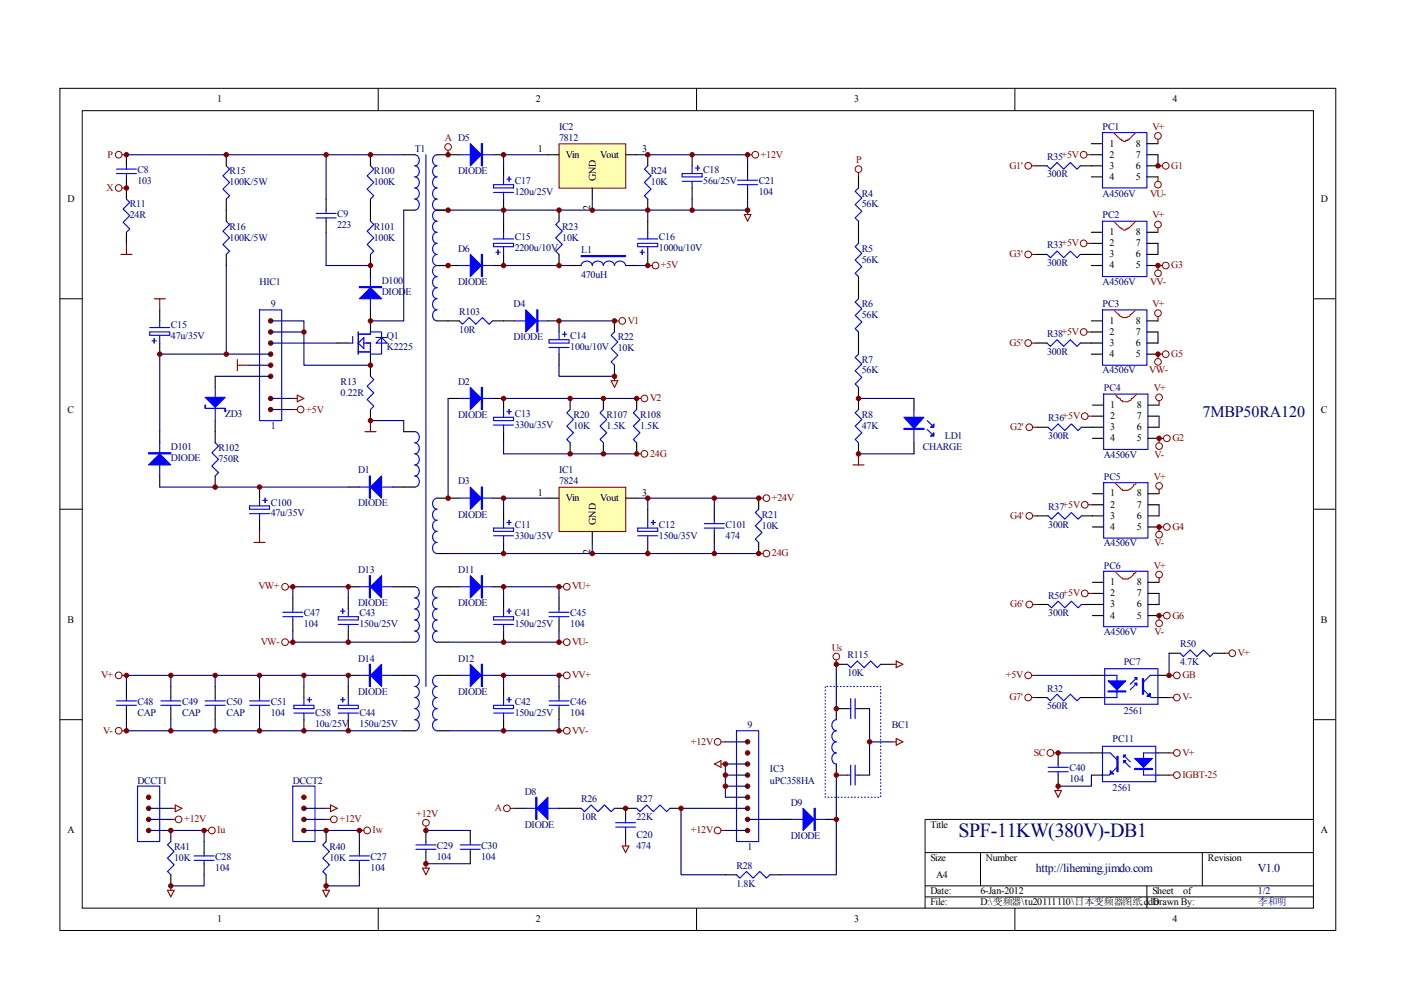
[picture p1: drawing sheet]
<svg xmlns="http://www.w3.org/2000/svg" width="297mm" height="210mm" viewBox="0 0 297 210" stroke-linecap="round" stroke-linejoin="round" font-family="sans-serif">
<g fill="none" stroke="#000" stroke-width=".21">
<path d="M12.7 18.7h270.5v178.6h-270.5zM80.2 18.7v4.7M147.7 18.7v4.7M215.2 18.7v4.7M17.4 23.5h261.1v169h-261.1zM12.7 63.3h4.7M278.4 63.3h4.7M12.7 108h4.7M278.4 108h4.7M12.7 152.6h4.7M278.4 152.6h4.7M278.4 173.7h-82.3v18.8"/>
<path d="M80.2 192.5v4.7M147.7 192.5v4.7M196.1 180.8h82.3M196.1 187.8h82.3M196.1 190.2h82.3M207.9 180.8v7M215.2 192.5v4.7M243.2 187.8v4.7M254.9 180.8v7"/>
</g>
<g fill="none" stroke="#000" stroke-width=".23">
<path d="M26.8 32.8v2.4M26.8 37.5v4.7M48 32.8v2.4M78.5 32.8v2.4M85.6 32.8h2.4M92.7 32.8h4.7M104.4 32.8h2.4M106.8 35.2v2.3M146.7 32.8v2.4M146.7 39.9v2.3M182 37.5v2.4M219.6 35.2h2.4"/>
<path d="M229 35.2h4.8M231.4 32.8h2.4M231.4 30.5h2.4M231.4 37.5h2.4M243.2 32.8h2.3M243.2 30.5h2.3M243.2 35.2h2.3M243.2 37.5h2.3M26.8 49.3v2.3M48 42.2v4.7M48 53.9v2.4M69.1 42.2v2.4"/>
<path d="M69.1 46.9v2.4M78.5 42.2v4.7M78.5 53.9v4.7M85.6 44.6h2.4M92.7 44.6h2.3M92.7 56.3h4.7M106.8 53.9v2.4h-2.4M106.8 42.2v2.4M106.8 46.9v2.4M137.3 46.9v2.4M137.3 53.9v2.4M182 46.9v4.7"/>
<path d="M182 58.6v4.7M219.6 53.9h2.4M229 53.9h4.8M231.4 49.3h2.4M231.4 51.6h2.4M231.4 56.3h2.4M243.2 49.3h2.3M243.2 51.6h2.3M243.2 53.9h2.3M243.2 56.3h2.3M33.9 65.7v2.3M33.9 72.7v2.4"/>
<path d="M45.6 79.8v2.3M71.5 72.7h2.3M78.5 65.7v4.7M78.5 75.1v4.7M92.7 68h2.3M106.8 68h2.3M116.2 68h2.3M182 70.4v4.7M219.6 72.7h2.4M229 72.7h4.8M231.4 68h2.4M231.4 70.4h2.4"/>
<path d="M231.4 75.1h2.4M243.2 72.7h2.3M243.2 68h2.3M243.2 70.4h2.3M243.2 75.1h2.3M33.9 91.5v2.4M45.6 89.2v4.7M78.5 86.8v2.4M85.6 91.5h2.4M182 82.1v4.7M182 93.9v2.3M193.8 84.5v2.3"/>
<path d="M193.8 93.9v2.3M219.9 90.6h2.3M229.3 90.6h4.7M231.6 85.9h2.4M231.6 88.2h2.4M231.6 92.9h2.4M243.4 85.9h2.3M243.4 88.2h2.3M243.4 90.6h2.3M243.4 92.9h2.3M33.9 100.9v2.4M45.6 100.9v2.4"/>
<path d="M55 103.3v2.3M55 110.3v2.4M73.8 103.3h2.4M83.2 103.3h4.8M92.7 117.4h2.3M92.7 105.6h2.3M219.9 109.4h2.3M229.3 109.4h4.7M231.6 104.7h2.4M231.6 107h2.4M231.6 111.7h2.4M243.4 104.7h2.3"/>
<path d="M243.4 107h2.3M243.4 109.4h2.3M243.4 111.7h2.3M219.9 128.2h2.3M229.3 128.2h4.7M231.6 123.5h2.4M231.6 125.8h2.4M231.6 130.5h2.4M243.4 123.5h2.3M243.4 125.8h2.3M243.4 128.2h2.3M243.4 130.5h2.3"/>
<path d="M177.3 140.9h2.4M186.7 140.9h2.4M36.2 176.1v2.3M69.1 176.1v2.3M109.1 171.4h2.4M118.5 171.4h4.7M130.3 171.4h4.7M132.6 171.4v2.3M132.6 176.1v2.3M142 171.4h2.4M165.6 173.7h2.3M175 173.7h2.3"/>
<path d="M36.2 185.5v2.3M69.1 185.5v2.3M153.8 185.5h2.4M163.2 185.5h2.4"/>
</g>
<g fill="none" stroke="#00f" stroke-width=".23">
<path d="M24.7 35.9h4.2M24.7 36.8h4.2M26.8 35.2v.7M26.8 36.8v.7M48 35.2l.7 .7-1.4 1.4 1.4 1.4-1.4 1.4 1.4 1.4-.7 .7M78.5 35.2l.8 .7-1.5 1.4 1.5 1.4-1.5 1.4 1.5 1.4-.8 .7M88 32.8a1.2 1.2 0 0 1 .9 1.2 1.2 1.2 0 0 1-.9 1.2 1.2 1.2 0 0 1 .9 1.1 1.2 1.2 0 0 1-.9 1.2 1.2 1.2 0 0 1 .9 1.2 1.2 1.2 0 0 1-.9 1.2 1.2 1.2 0 0 1 .9 1.1 1.2 1.2 0 0 1-.9 1.2 1.2 1.2 0 0 1 .9 1.2 1.2 1.2 0 0 1-.9 1.2M90.3 32.8v112.7M92.7 32.8a1.2 1.2 0 0 0-1 1.2 1.2 1.2 0 0 0 1 1.2 1.2 1.2 0 0 0-1 1.1 1.2 1.2 0 0 0 1 1.2 1.2 1.2 0 0 0-1 1.2 1.2 1.2 0 0 0 1 1.2 1.2 1.2 0 0 0-1 1.1 1.2 1.2 0 0 0 1 1.2 1.2 1.2 0 0 0-1 1.2 1.2 1.2 0 0 0 1 1.2 1.2 1.2 0 0 0-1 1.1 1.2 1.2 0 0 0 1 1.2 1.21 1.21 0 0 0-1 1.2 1.21 1.21 0 0 0 1 1.2 1.2 1.2 0 0 0-1 1.1 1.2 1.2 0 0 0 1 1.2 1.2 1.2 0 0 0-1 1.2 1.2 1.2 0 0 0 1 1.1 1.2 1.2 0 0 0-1 1.2 1.2 1.2 0 0 0 1 1.2 1.2 1.2 0 0 0-1 1.2 1.2 1.2 0 0 0 1 1.1 1.2 1.2 0 0 0-1 1.2 1.2 1.2 0 0 0 1 1.2 1.2 1.2 0 0 0-1 1.2 1.2 1.2 0 0 0 1 1.1 1.2 1.2 0 0 0-1 1.2 1.2 1.2 0 0 0 1 1.2M97.4 32.8h7M104.6 39.2h4.3v.7h-4.3zM106.8 37.5v1.7"/>
<path d="M107.5 38h.9M107.9 37.5v.9M144.6 36.8h4.3v.7h-4.3zM144.6 38.4h4.3M146.7 35.2v1.6M146.7 38.4v1.5M147.4 35.6h1M147.9 35.2v.9M182 39.9l-.7 .7 1.4 1.4-1.4 1.4 1.4 1.4-1.4 1.4 .7 .7M222 35.2l.7 .7 1.4-1.4 1.4 1.4 1.4-1.4 1.4 1.4 .7-.7M233.8 28.1h9.4v11.8h-9.4zM26.8 42.2l.7 .7-1.4 1.4 1.4 1.4-1.4 1.4 1.4 1.4-.7 .8"/>
<path d="M48 46.9l.7 .7-1.4 1.4 1.4 1.4-1.4 1.4 1.4 1.4-.7 .7M67 45.3h4.3M67 46.2h4.3M69.1 44.6v.7M69.1 46.2v.7M78.5 46.9l.8 .7-1.5 1.4 1.5 1.4-1.5 1.4 1.5 1.4-.8 .7M78.5 58.6v7.1M97.4 56.3h7M104.6 51.6h4.3v.7h-4.3zM104.6 40.8h4.3M104.6 50.7h4.3M105.1 53.5h1"/>
<path d="M105.6 53v.9M106.8 40.8v1.4M106.8 49.3v1.4M106.8 52.3v1.6M135.2 50.7h4.3M135.2 51.6h4.3v.7h-4.3zM135.7 53.5h.9M136.2 53v.9M137.3 49.3v1.4M137.3 52.3v1.6M182 51.6l-.7 .7 1.4 1.4-1.4 1.4 1.4 1.4-1.4 1.4 .7 .7M222 53.9l.7 .8 1.4-1.5 1.4 1.5 1.4-1.5 1.4 1.5 .7-.8"/>
<path d="M233.8 46.9h9.4v11.7h-9.4zM31.7 70.4h4.3v.7h-4.3zM31.7 69.5h4.3M32.2 72.3h1M32.7 71.8v.9M33.9 68v1.5M33.9 71.1v1.6M55 65.7h4.7v23.5h-4.7zM74.8 71.3v1.4h-1M76 70.9h2.5v-.5h2.4v4.7h-2.4v-2.4h-1.4M76 70.4v4.7M76 74.6h2.5"/>
<path d="M76 72.7l1.1-1.1v2.3zM78.5 79.8l.8 .7-1.5 1.4 1.5 1.4-1.5 1.4 1.5 1.4-.8 .7M79.7 72.7l1.2-1.1 1.2 1.1zM79.7 71.6h2.4M92.7 65.7a1.2 1.2 0 0 0-1 1.2 1.2 1.2 0 0 0 1 1.1M109.1 68h7.1M182 63.3l-.7 .7 1.4 1.5-1.4 1.4 1.4 1.4-1.4 1.4 .7 .7M182 75.1l-.7 .7 1.4 1.4-1.4 1.4 1.4 1.4-1.4 1.4 .7 .7M222 72.7l.7 .7 1.4-1.4 1.4 1.4 1.4-1.4 1.4 1.4 .7-.7M233.8 65.7h9.4v11.7h-9.4zM33.9 93.9v7M45.6 93.9l.7 .7-1.4 1.4 1.4 1.4-1.4 1.4 1.4 1.4-.7 .7"/>
<path d="M45.6 82.1v7.1M88 91.5a1.2 1.2 0 0 1 .9 1.2 1.2 1.2 0 0 1-.9 1.2 1.2 1.2 0 0 1 .9 1.2 1.2 1.2 0 0 1-.9 1.1M88 96.2a1.2 1.2 0 0 1 .9 1.2 1.2 1.2 0 0 1-.9 1.2 1.2 1.2 0 0 1 .9 1.1 1.2 1.2 0 0 1-.9 1.2 1.2 1.2 0 0 1 .9 1.2 1.2 1.2 0 0 1-.9 1.2M182 86.8l-.7 .7 1.4 1.4-1.4 1.5 1.4 1.4-1.4 1.4 .7 .7M193.8 86.8v7.1M196.6 91.1l.9 .9M196.6 89.2l.9 .9M222.2 90.6l.7 .7 1.4-1.4 1.5 1.4 1.4-1.4 1.4 1.4 .7-.7M234 83.5h9.4v11.8h-9.4zM52.9 107.3h4.2v.7h-4.2zM52.9 108.9h4.2M55 105.6v1.7"/>
<path d="M55 108.9v1.4M55.7 106.1h1M56.2 105.6v1M76.2 103.3h7M92.7 105.6a1.2 1.2 0 0 0-1 1.2 1.2 1.2 0 0 0 1 1.2 1.21 1.21 0 0 0-1 1.1 1.21 1.21 0 0 0 1 1.2 1.2 1.2 0 0 0-1 1.2 1.2 1.2 0 0 0 1 1.2 1.2 1.2 0 0 0-1 1.1 1.2 1.2 0 0 0 1 1.2 1.2 1.2 0 0 0-1 1.2 1.2 1.2 0 0 0 1 1.2M222.2 109.4l.7 .7 1.4-1.4 1.5 1.4 1.4-1.4 1.4 1.4 .7-.7M234 102.3h9.4v11.8h-9.4zM222.2 128.2l.7 .7 1.4-1.4 1.5 1.4 1.4-1.4 1.4 1.4 .7-.7M234 121.1h9.4v11.8h-9.4zM156.2 154.9h4.7v23.5h-4.7zM179.7 140.9l.7 .7 1.4-1.5 1.4 1.5 1.4-1.5 1.4 1.5 .7-.7M29.2 166.7h4.7v11.7h-4.7z"/>
<path d="M36.2 178.4l-.7 .7 1.4 1.4-1.4 1.5 1.4 1.4-1.4 1.4 .7 .7M62.1 166.7h4.7v11.7h-4.7zM69.1 178.4l-.7 .7 1.4 1.4-1.4 1.5 1.4 1.4-1.4 1.4 .7 .7M111.5 171.4h7M123.2 171.4l.7 .7 1.4-1.4 1.5 1.4 1.4-1.4 1.4 1.4 .7-.7M130.5 174.4h4.2M130.5 175.4h4.2M132.6 173.7v.7M132.6 175.4v.7M135 171.4l.7 .7 1.4-1.4 1.4 1.4 1.4-1.4 1.4 1.4 .7-.7M167.9 173.7h7.1M156.2 185.5l.7 .7 1.4-1.4 1.4 1.4 1.4-1.4 1.4 1.4 .7-.7"/>
</g>
<g fill="none" stroke="#800000" stroke-width=".21">
<circle cx="25.2" cy="32.8" r=".71"/>
<circle cx="25.2" cy="39.9" r=".71"/>
<circle cx="182" cy="35.9" r=".71"/>
<circle cx="218" cy="35.2" r=".71"/>
<circle cx="229.8" cy="32.8" r=".71"/>
<circle cx="245.5" cy="39.2" r=".71"/>
<circle cx="245.5" cy="28.8" r=".71"/>
<circle cx="247.2" cy="35.2" r=".71"/>
<circle cx="218" cy="53.9" r=".71"/>
<circle cx="229.8" cy="51.6" r=".71"/>
<circle cx="245.5" cy="47.6" r=".71"/>
<circle cx="245.5" cy="57.9" r=".71"/>
<circle cx="247.2" cy="56.3" r=".7"/>
<circle cx="218" cy="72.7" r=".71"/>
<circle cx="229.8" cy="70.4" r=".71"/>
<circle cx="245.5" cy="76.7" r=".71"/>
<circle cx="245.5" cy="66.4" r=".71"/>
<circle cx="247.2" cy="75.1" r=".7"/>
<circle cx="63.7" cy="86.8" r=".71"/>
<circle cx="218.2" cy="90.6" r=".71"/>
<circle cx="230" cy="88.2" r=".71"/>
<circle cx="245.7" cy="94.6" r=".71"/>
<circle cx="245.7" cy="84.2" r=".71"/>
<circle cx="247.4" cy="92.9" r=".71"/>
<circle cx="218.2" cy="109.4" r=".71"/>
<circle cx="230" cy="107" r=".71"/>
<circle cx="245.7" cy="113.4" r=".71"/>
<circle cx="245.7" cy="103" r=".71"/>
<circle cx="247.4" cy="111.7" r=".71"/>
<circle cx="177.3" cy="139.2" r=".7"/>
<circle cx="218.2" cy="128.2" r=".71"/>
<circle cx="230" cy="125.8" r=".71"/>
<circle cx="245.7" cy="121.8" r=".71"/>
<circle cx="245.7" cy="132.2" r=".71"/>
<circle cx="247.4" cy="130.5" r=".71"/>
<circle cx="152.1" cy="157.3" r=".71"/>
<circle cx="37.9" cy="173.7" r=".71"/>
<circle cx="44.9" cy="176.1" r=".71"/>
<circle cx="70.8" cy="173.7" r=".71"/>
<circle cx="77.8" cy="176.1" r=".71"/>
<circle cx="107.5" cy="171.4" r=".71"/>
<circle cx="152.1" cy="176.1" r=".71"/>
</g>
<g fill="none" stroke="#800000" stroke-width=".23">
<path d="M25.9 32.8h.9M25.9 39.9h.9M182 36.6v.9M218.7 35.2h.9M230.5 32.8h.9M245.5 35.2h1M245.5 29.5v1M245.5 37.5v.9M25.6 53.9h2.4M26.8 51.6v2.3M218.7 53.9h.9M230.5 51.6h.9"/>
<path d="M245.5 48.3v1M246.5 56.3h-1v.9M32.7 63.3h2.3M33.9 63.3v2.4M50.3 76.3v2.3M50.3 77.4h2.4M218.7 72.7h.9M230.5 70.4h.9M245.5 67.1v.9M246.5 75.1h-1v.9M62.1 84.5h.9M62.1 86.8h.9"/>
<path d="M63 83.8l1.4 .7-1.4 .7zM77.4 91.5h2.3M78.5 89.2v2.3M180.8 98.6h2.4M182 96.2v2.4M218.9 90.6h1M230.7 88.2h.9M245.7 85v.9M246.7 92.9h-1v1M53.9 115h2.3M55 112.7v2.3M218.9 109.4h1"/>
<path d="M230.7 107h.9M245.7 103.7v1M246.7 111.7h-1v1M177.3 139.9v1M218.9 128.2h1M230.7 125.8h.9M245.7 122.5v1M246.7 130.5h-1v1M152.9 157.3h.9M189.1 140.9h.9M190 140.1l1.4 .8-1.4 .7zM36.2 173.7h1"/>
<path d="M36.2 171.4h1M37.2 170.7l1.4 .7-1.4 .7zM43.3 176.1h.9M69.1 173.7h1M69.1 171.4h1M70.1 170.7l1.4 .7-1.4 .7zM76.2 176.1h.9M108.2 171.4h.9M131.9 179.4h1.4l-.7 1.4zM132.6 178.4v1M151.4 162l1.5-.7v1.4zM152.9 176.1h.9"/>
<path d="M152.9 162h.9M35.5 188.8h1.4l-.7 1.4zM36.2 187.8v1M68.4 188.8h1.4l-.7 1.4zM69.1 187.8v1"/>
</g>
<g fill="#00f" stroke="#00f" stroke-width=".23">
<path d="M76.2 63.3l2.3-2.3 2.4 2.3z"/>
<path d="M31.5 98.6l2.4-2.4 2.3 2.4z"/>
<path d="M78.5 103.3l2.4-2.4v4.7z"/>
<path d="M43.5 84.2h4.2l-2.1 2.2z"/>
<path d="M191.7 88.5h4.2l-2.1 2.3z"/>
<path d="M198 91.8v.7h-.7z"/>
<path d="M198 89.9v.7h-.7z"/>
<path d="M113.8 171.4l2.4-2.4v4.7z"/>
<path d="M170.3 171.4l2.3 2.3-2.3 2.4z"/>
<path d="M99.7 30.5l2.4 2.3-2.4 2.4z"/>
<path d="M99.7 53.9l2.4 2.4-2.4 2.3z"/>
<path d="M111.5 65.7l2.3 2.3-2.3 2.4z"/>
<path d="M76.2 60.8h4.7v.2h-4.7z" fill-rule="evenodd"/>
<path d="M31.5 96h4.7v.2h-4.7z" fill-rule="evenodd"/>
<path d="M78.3 100.9h.2v4.7h-.2z" fill-rule="evenodd"/>
<path d="M43.5 85.9v.7h4.2v.7v-.7h-4.2z" fill-rule="evenodd"/>
<path d="M191.7 90.8h4.2v.3h-4.2z" fill-rule="evenodd"/>
<path d="M113.6 169h.2v4.7h-.2z" fill-rule="evenodd"/>
<path d="M172.6 171.4h.2v4.7h-.2z" fill-rule="evenodd"/>
<path d="M102.1 30.5h.2v4.7h-.2z" fill-rule="evenodd"/>
<path d="M102.1 53.9h.2v4.7h-.2z" fill-rule="evenodd"/>
<path d="M113.8 65.7h.3v4.7h-.3z" fill-rule="evenodd"/>
</g>
<g fill="#800000" stroke="#800000" stroke-width=".21">
<circle cx="57.4" cy="72.7" r=".47"/>
<circle cx="57.4" cy="70.4" r=".47"/>
<circle cx="57.4" cy="68" r=".47"/>
<circle cx="57.4" cy="75.1" r=".47"/>
<circle cx="57.4" cy="77.4" r=".47"/>
<circle cx="57.4" cy="79.8" r=".47"/>
<circle cx="57.4" cy="84.5" r=".47"/>
<circle cx="57.4" cy="86.8" r=".47"/>
<circle cx="78.5" cy="32.8" r=".47"/>
<circle cx="78.5" cy="56.3" r=".47"/>
<circle cx="48" cy="32.8" r=".47"/>
<circle cx="78.5" cy="89.2" r=".47"/>
<circle cx="69.1" cy="32.8" r=".47"/>
<circle cx="33.9" cy="75.1" r=".47"/>
<circle cx="31.5" cy="169" r=".47"/>
<circle cx="31.5" cy="171.4" r=".47"/>
<circle cx="31.5" cy="173.7" r=".47"/>
<circle cx="31.5" cy="176.1" r=".47"/>
<circle cx="64.4" cy="169" r=".47"/>
<circle cx="64.4" cy="171.4" r=".47"/>
<circle cx="64.4" cy="173.7" r=".47"/>
<circle cx="64.4" cy="176.1" r=".47"/>
<circle cx="158.5" cy="157.3" r=".47"/>
<circle cx="158.5" cy="159.6" r=".47"/>
<circle cx="158.5" cy="162" r=".47"/>
<circle cx="158.5" cy="164.3" r=".47"/>
<circle cx="158.5" cy="169" r=".47"/>
<circle cx="158.5" cy="166.7" r=".47"/>
<circle cx="158.5" cy="171.4" r=".47"/>
<circle cx="158.5" cy="173.7" r=".47"/>
<circle cx="158.5" cy="176.1" r=".47"/>
<circle cx="78.5" cy="68" r=".47"/>
<circle cx="78.5" cy="77.4" r=".47"/>
<circle cx="64.4" cy="70.4" r=".47"/>
<circle cx="26.8" cy="39.9" r=".47"/>
<circle cx="26.8" cy="32.8" r=".47"/>
<circle cx="48" cy="75.1" r=".47"/>
<circle cx="45.6" cy="103.3" r=".47"/>
<circle cx="55" cy="103.3" r=".47"/>
<circle cx="144.4" cy="171.4" r=".47"/>
<circle cx="132.6" cy="171.4" r=".47"/>
<circle cx="153.8" cy="162" r=".47"/>
<circle cx="153.8" cy="164.3" r=".47"/>
<circle cx="153.8" cy="166.7" r=".47"/>
</g>
<g fill="none" stroke="#000080" stroke-width=".23">
<path d="M26.8 32.8h42.3M85.6 32.8h-16.5v9.4M48 56.3v18.8h9.4M69.1 49.3v7h9.4M85.6 44.6v23.4h-7.1M45.6 79.8h11.8M48 75.1h-14.1v16.4M52.7 77.4h4.7M57.4 68h7v9.4h14.1M57.4 72.7h14.1M57.4 70.4h7M57.4 84.5h4.7"/>
<path d="M57.4 86.8h4.7M78.5 89.2h7.1v2.3M182 84.5h11.8M182 96.2h11.8M33.9 103.3h39.9M153.8 157.3h4.7M31.5 176.1h4.7M31.5 173.7h4.7M31.5 171.4h4.7M64.4 176.1h4.7M64.4 173.7h4.7M64.4 171.4h4.7"/>
<path d="M153.8 176.1h4.7M153.8 164.3h4.7M153.8 166.7h4.7M158.5 162h-4.7v7h4.7M158.5 171.4h-14.1v14.1h9.4M158.5 173.7h7.1M177.3 173.7v11.8h-11.7"/>
</g>
<path d="M236.1 28.1l1.4 1.4h.2v.3l.5 .2h.5v-.2h.5v-.3h.2l1.4-1.4M236.1 46.9l1.4 1.4h.2v.2h.3l.2 .3h.5v-.3h.5v-.2h.2l1.4-1.4M236.1 65.7l.9 .9h.3a1.17 1.17 0 0 0 1.9 .5h.2l.2-.5h.3l.9-.9M236.3 83.5l.5 .5v.2l.7 .3v.2l.5 .3v.2a2.18 2.18 0 0 0 1.9-.5v-.2h.2l.9-1M236.3 102.3l1.4 1.4h.3v.3a2.18 2.18 0 0 0 2.1-.7l.2-.5h.3l.4-.5M236.3 121.1l1.4 1.4h.3v.3a2.18 2.18 0 0 0 2.1-.7l.2-.5h.3l.4-.5" fill="none" stroke="#f00" stroke-width=".23"/>
<path d="M118.6 30.6h14.1v9.3h-14.1z" fill="#ffffb0"/>
<g fill="none" stroke="#800000" stroke-width=".21">
<path d="M118.5 30.5h14.2v9.4h-14.2z"/>
<circle cx="95" cy="31.2" r=".7"/>
<circle cx="160.1" cy="32.8" r=".71"/>
<circle cx="139" cy="56.3" r=".71"/>
<circle cx="131.9" cy="68" r=".71"/>
</g>
<g fill="none" stroke="#000" stroke-width=".23">
<path d="M116.2 32.8h2.3M125.6 39.9v2.3M132.6 32.8h2.4M137.3 32.8v2.4M118.5 44.6v2.3M118.5 53.9v2.4M120.9 56.3h2.3M132.6 56.3h2.4M137.3 42.2v2.4M118.5 68v2.4M118.5 75.1v2.3M130.3 68v2.4"/>
<path d="M130.3 77.4v2.4"/>
</g>
<path d="M95 31.9v.9M158.5 32.8h.9M137.3 56.3h1M157.8 45.5h1.4l-.7 1.4zM158.5 44.6v.9M130.3 68h.9M130.3 79.8v.9M129.6 80.7h1.4l-.7 1.4z" fill="none" stroke="#800000" stroke-width=".23"/>
<path d="M137.3 35.2l-.7 .7 1.4 1.4-1.4 1.4 1.4 1.4-1.4 1.4 .7 .7M118.5 46.9l-.7 .7 1.4 1.4-1.4 1.4 1.4 1.4-1.4 1.4 .7 .7M123.2 56.3a1.21 1.21 0 0 1 1.2-.9 1.21 1.21 0 0 1 1.2 .9 1.21 1.21 0 0 1 1.2-.9 1.21 1.21 0 0 1 1.1 .9 1.2 1.2 0 0 1 1.2-.9 1.2 1.2 0 0 1 1.2 .9 1.21 1.21 0 0 1 1.2-.9 1.21 1.21 0 0 1 1.1 .9M116.4 72h4.2v.7h-4.2zM116.4 73.7h4.2M118.5 70.4v1.6M118.5 73.7v1.4M119.2 70.9h1M119.7 70.4v.9M130.3 70.4l-.7 .7 1.4 1.4-1.4 1.4 1.4 1.4-1.4 1.4 .7 .7" fill="none" stroke="#00f" stroke-width=".23"/>
<path d="M123.2 54.2h9.4v.2h-9.4z" fill-rule="evenodd" fill="#00f" stroke="#00f" stroke-width=".23"/>
<path d="M116.2 32.8h-9.4v2.4M135 32.8h11.7M106.8 56.3h14.1M106.8 44.6v2.3M125.6 42.2v2.4M135 56.3h2.3M137.3 44.6v2.3M146.7 42.2v2.4h-51.7M118.5 77.4v2.4h11.8M118.5 68h11.8" fill="none" stroke="#000080" stroke-width=".23"/>
<path d="M118.6 103.4h14.1v9.3h-14.1z" fill="#ffffb0"/>
<g fill="none" stroke="#800000" stroke-width=".21">
<path d="M118.5 103.3h14.2v9.4h-14.2z"/>
<circle cx="136.6" cy="96.2" r=".71"/>
<circle cx="136.6" cy="84.5" r=".7"/>
<circle cx="162.5" cy="105.6" r=".71"/>
<circle cx="162.5" cy="117.4" r=".71"/>
<circle cx="60.4" cy="124.4" r=".71"/>
<circle cx="60.4" cy="136.2" r=".71"/>
<circle cx="120.2" cy="124.4" r=".71"/>
<circle cx="120.2" cy="136.2" r=".71"/>
<circle cx="261.3" cy="138.5" r=".71"/>
<circle cx="25.2" cy="143.2" r=".71"/>
<circle cx="25.2" cy="154.9" r=".71"/>
<circle cx="120.2" cy="143.2" r=".71"/>
<circle cx="120.2" cy="154.9" r=".71"/>
<circle cx="218" cy="143.2" r=".71"/>
<circle cx="218" cy="147.9" r=".71"/>
<circle cx="222.7" cy="159.6" r=".71"/>
<circle cx="249.5" cy="143.2" r=".71"/>
<circle cx="249.5" cy="159.6" r=".71"/>
<circle cx="249.5" cy="147.9" r=".71"/>
<circle cx="90.3" cy="174.4" r=".71"/>
<circle cx="249.5" cy="164.3" r=".71"/>
</g>
<g fill="none" stroke="#000" stroke-width=".23">
<path d="M158.5 35.2v2.3M158.5 39.9v2.3M95 68h2.4M104.4 68h2.4M95 84.5h2.4M104.4 84.5h2.4v2.3M106.8 91.5v2.4M120.9 84.5v2.3M120.9 93.9v2.3M127.9 84.5v2.3M127.9 93.9v2.3M135 84.5v2.3"/>
<path d="M135 93.9v2.3M95 105.6h2.4M104.4 105.6h2.4M106.8 108v2.3M106.8 115v2.4M116.2 105.6h2.3M125.6 112.7v2.3M132.6 105.6h2.4M137.3 108v2.3M137.3 115v2.4M151.4 108v2.3M151.4 112.7v2.3"/>
<path d="M160.9 105.6v2.4M160.9 115v2.4M62.1 126.8v2.3M62.1 131.5v2.3M73.8 124.4h2.4M73.8 126.8v2.3M73.8 133.8v2.4M83.2 124.4h4.8M85.6 136.2h2.4M92.7 136.2h2.3M92.7 124.4h4.7M104.4 124.4h2.4"/>
<path d="M106.8 126.8v2.3M106.8 133.8v2.4M118.5 126.8v2.3M118.5 131.5v2.3M247.9 138.5h2.3M257.3 138.5h2.3M26.8 145.5v2.4M26.8 150.2v2.4M36.2 145.5v2.4M36.2 150.2v2.4M45.6 145.5v2.4M45.6 150.2v2.4"/>
<path d="M55 145.5v2.4M55 150.2v2.4M64.4 145.5v2.4M64.4 152.6v2.3M73.8 143.2h2.4M73.8 145.5v2.4M73.8 152.6v2.3M83.2 143.2h4.8M85.6 154.9h2.4M92.7 154.9h2.3M92.7 143.2h4.7M104.4 143.2h2.4"/>
<path d="M106.8 145.5v2.4M106.8 152.6v2.3M118.5 145.5v2.4M118.5 150.2v2.4M179.7 150.2h-2.4v2.4M182 150.2h2.4M219.6 147.9h2.4M224.3 159.6v2.4M229 147.9h4.8M231.4 143.2h2.4M231.4 159.6h2.4M245.5 143.2h2.4"/>
<path d="M245.5 147.9h2.4M245.5 159.6h2.4M43.3 178.4v2.4M76.2 178.4v2.4M90.3 176.1v2.3M99.7 176.1v2.3M177.3 162v2.3h2.4M182 164.3h2.4M224.3 164.3v2.4M231.4 164.3h2.4M245.5 164.3h2.4M43.3 183.1v2.4"/>
<path d="M76.2 183.1v2.4M90.3 180.8v2.3M99.7 180.8v2.3"/>
</g>
<g fill="none" stroke="#00f" stroke-width=".23">
<path d="M156.4 38.2h4.2M156.4 39.2h4.2M158.5 37.5v.7M158.5 39.2v.7M97.4 68l.7 .7 1.4-1.4 1.4 1.4 1.4-1.4 1.4 1.4 .7-.7M97.4 84.5h7M104.6 88.5h4.3v.7h-4.3zM104.6 90.1h4.3M106.8 86.8v1.7M106.8 90.1v1.4M107.5 87.3h.9M107.9 86.8v1"/>
<path d="M120.9 86.8l-.7 .7 1.4 1.4-1.4 1.5 1.4 1.4-1.4 1.4 .7 .7M127.9 86.8l-.7 .7 1.4 1.4-1.4 1.5 1.4 1.4-1.4 1.4 .7 .7M135 86.8l-.7 .7 1.4 1.4-1.4 1.5 1.4 1.4-1.4 1.4 .7 .7M97.4 105.6h7M104.6 112h4.3v.7h-4.3zM104.6 113.6h4.3M106.8 110.3v1.7M106.8 113.6v1.4M107.5 110.8h.9M107.9 110.3v1M135.2 113.6h4.3M135.2 112h4.3v.7h-4.3z"/>
<path d="M137.3 110.3v1.7M137.3 113.6v1.4M138 110.8h1M138.5 110.3v1M149.3 112h4.3M149.3 111h4.3M151.4 110.3v.7M151.4 112v.7M160.9 108l-.8 .7 1.5 1.4-1.5 1.4 1.5 1.4-1.5 1.4 .8 .7M60 130.8h4.2M60 129.8h4.2M62.1 129.1v.7"/>
<path d="M62.1 130.8v.7M71.7 132.4h4.3M71.7 130.8h4.3v.7h-4.3zM72.2 129.6h.9M72.7 129.1v.9M73.8 129.1v1.7M73.8 132.4v1.4M76.2 124.4h7M88 126.8a1.2 1.2 0 0 1 .9 1.1 1.2 1.2 0 0 1-.9 1.2 1.2 1.2 0 0 1 .9 1.2 1.2 1.2 0 0 1-.9 1.2 1.2 1.2 0 0 1 .9 1.1 1.2 1.2 0 0 1-.9 1.2 1.2 1.2 0 0 1 .9 1.2 1.2 1.2 0 0 1-.9 1.2M88 124.4a1.2 1.2 0 0 1 .9 1.2 1.2 1.2 0 0 1-.9 1.2M92.7 126.8a1.2 1.2 0 0 0-1 1.1 1.2 1.2 0 0 0 1 1.2 1.2 1.2 0 0 0-1 1.2 1.2 1.2 0 0 0 1 1.2 1.2 1.2 0 0 0-1 1.1 1.2 1.2 0 0 0 1 1.2 1.2 1.2 0 0 0-1 1.2 1.2 1.2 0 0 0 1 1.2M92.7 124.4a1.2 1.2 0 0 0-1 1.2 1.2 1.2 0 0 0 1 1.2"/>
<path d="M97.4 124.4h7M104.6 130.8h4.3v.7h-4.3zM104.6 132.4h4.3M106.8 129.1v1.7M106.8 132.4v1.4M107.5 129.6h.9M107.9 129.1v.9M116.4 130.8h4.2M116.4 129.8h4.2M118.5 129.1v.7M118.5 130.8v.7M250.2 138.5l.7 .7 1.4-1.4 1.4 1.4 1.5-1.4 1.4 1.4 .7-.7"/>
<path d="M24.7 149.5h4.2M24.7 148.6h4.2M26.8 147.9v.7M26.8 149.5v.7M34.1 149.5h4.2M34.1 148.6h4.2M36.2 147.9v.7M36.2 149.5v.7M43.5 149.5h4.2M43.5 148.6h4.2M45.6 147.9v.7M45.6 149.5v.7"/>
<path d="M52.9 149.5h4.2M52.9 148.6h4.2M55 147.9v.7M55 149.5v.7M62.3 151.2h4.3M62.3 149.5h4.3v.7h-4.3zM64.4 147.9v1.6M64.4 151.2v1.4M65.1 148.4h1M65.6 147.9v.9M71.7 151.2h4.3M71.7 149.5h4.3v.7h-4.3z"/>
<path d="M72.2 148.4h.9M72.7 147.9v.9M73.8 147.9v1.6M73.8 151.2v1.4M76.2 143.2h7M88 143.2a1.2 1.2 0 0 1 .9 1.2 1.2 1.2 0 0 1-.9 1.1 1.2 1.2 0 0 1 .9 1.2 1.2 1.2 0 0 1-.9 1.2 1.2 1.2 0 0 1 .9 1.2 1.2 1.2 0 0 1-.9 1.1 1.2 1.2 0 0 1 .9 1.2 1.2 1.2 0 0 1-.9 1.2 1.2 1.2 0 0 1 .9 1.2 1.2 1.2 0 0 1-.9 1.1M92.7 143.2a1.2 1.2 0 0 0-1 1.2 1.2 1.2 0 0 0 1 1.1 1.2 1.2 0 0 0-1 1.2 1.2 1.2 0 0 0 1 1.2 1.2 1.2 0 0 0-1 1.2 1.2 1.2 0 0 0 1 1.1 1.2 1.2 0 0 0-1 1.2 1.2 1.2 0 0 0 1 1.2 1.2 1.2 0 0 0-1 1.2 1.2 1.2 0 0 0 1 1.1M97.4 143.2h7M104.6 149.5h4.3v.7h-4.3zM104.6 151.2h4.3M106.8 147.9v1.6M106.8 151.2v1.4"/>
<path d="M107.5 148.4h.9M107.9 147.9v.9M116.4 149.5h4.2M116.4 148.6h4.2M118.5 147.9v.7M118.5 149.5v.7M177.3 152.6a1.2 1.2 0 0 0-.9 1.2 1.2 1.2 0 0 0 .9 1.1 1.21 1.21 0 0 0-.9 1.2 1.21 1.21 0 0 0 .9 1.2 1.2 1.2 0 0 0-.9 1.2 1.2 1.2 0 0 0 .9 1.1 1.2 1.2 0 0 0-.9 1.2 1.2 1.2 0 0 0 .9 1.2M179.7 150.2h.7M180.4 148.1v4.3M181.3 150.2h.7M181.3 148.1v4.3M222 147.9l.7 .7 1.4-1.4 1.4 1.4 1.4-1.4 1.4 1.4 .7-.7"/>
<path d="M233.8 143.2h3v4.7h-3M233.8 158.2h11.2v7.5h-11.2zM233.8 159.6h1.6l1.4 1.5M234.2 141.8h11.3v7.5h-11.3zM241 144.8l-1.4 1.5M241 143.7l-1.4 1.4M242.5 146.3l1.6 1.6h1.4M245.5 143.2h-1.6l-1.4 1.4M245.5 159.6h-3v4.7h3M88.2 179.1h4.2M90.3 178.4v.7M97.6 179.1h4.2"/>
<path d="M99.7 178.4v.7M179.7 164.3h.7M180.4 162.2v4.3M181.3 164.3h.7M181.3 162.2v4.3M222.2 162.7h4.3M222.2 163.6h4.3M224.3 162v.7M224.3 163.6v.7M236.8 162.7l-1.6 1.6h-1.4M238.2 161.3l1.4 1.4M238.2 160.1l1.4 1.4"/>
<path d="M41.2 181.5h4.2M41.2 182.4h4.2M43.3 180.8v.7M43.3 182.4v.7M74.1 181.5h4.2M74.1 182.4h4.2M76.2 180.8v.7M76.2 182.4v.7M88.2 180.1h4.2M90.3 180.1v.7M97.6 180.1h4.2M99.7 180.1v.7"/>
</g>
<g fill="#00f" stroke="#00f" stroke-width=".23">
<path d="M99.7 103.3l2.4 2.3-2.4 2.4z"/>
<path d="M99.7 82.1l2.4 2.4-2.4 2.3z"/>
<path d="M99.7 122.1l2.4 2.3-2.4 2.4z"/>
<path d="M99.7 140.9l2.4 2.3-2.4 2.3z"/>
<path d="M78.5 124.4l2.4-2.3v4.7z"/>
<path d="M78.5 143.2l2.4-2.3v4.6z"/>
<path d="M234.9 144.4h3.8l-1.9 1.9z"/>
<path d="M240.6 143.7h.4v.4z"/>
<path d="M240.6 144.8h.4v.5z"/>
<path d="M243.2 147.7l.7-.7v.7z"/>
<path d="M240.6 160.8h3.7l-1.8 1.9z"/>
<path d="M238.2 160.1h.5l-.5 .5z"/>
<path d="M238.2 161.3h.5l-.5 .5z"/>
<path d="M235.4 163.4l.7 .7h-.7z"/>
<path d="M102.1 103.3h.2v4.7h-.2z" fill-rule="evenodd"/>
<path d="M102.1 82.1h.2v4.7h-.2z" fill-rule="evenodd"/>
<path d="M102.1 122.1h.2v4.7h-.2z" fill-rule="evenodd"/>
<path d="M102.1 140.9h.2v4.6h-.2z" fill-rule="evenodd"/>
<path d="M78.3 122.1h.2v4.7h-.2z" fill-rule="evenodd"/>
<path d="M78.3 140.9h.2v4.6h-.2z" fill-rule="evenodd"/>
<path d="M234.9 146.5h3.8v.2h-3.8z" fill-rule="evenodd"/>
<path d="M242.2 143.9h.3v3.3h-.3z" fill-rule="evenodd"/>
<path d="M240.6 162.9h3.7v.3h-3.7z" fill-rule="evenodd"/>
<path d="M236.8 160.3h.2v3.3h-.2z" fill-rule="evenodd"/>
</g>
<g fill="none" stroke="#000080" stroke-width=".23">
<path d="M146.7 32.8h11.8v2.4M245.5 32.8v2.4M158.5 42.2v2.4h-11.8M245.5 51.6v2.3M245.5 70.4v2.3M95 84.5v21.1M106.8 93.9v2.3h28.2M106.8 84.5h28.2M245.7 88.2v2.4M95 117.4h65.9M116.2 105.6h-9.4v2.4M125.6 115v2.4"/>
<path d="M135 105.6h25.9M137.3 105.6v2.4M151.4 105.6v2.4M151.4 115v2.4M245.7 107v2.4M62.1 133.8v2.4h23.5M62.1 126.8v-2.4h11.7v2.4M106.8 126.8v-2.4h11.7v2.4M118.5 133.8v2.4h-23.5M245.7 125.8v2.4M247.9 138.5v4.7M26.8 152.6v2.3h58.8"/>
<path d="M26.8 145.5v-2.3h47v2.3M36.2 143.2v2.3M36.2 152.6v2.3M45.6 143.2v2.3M45.6 152.6v2.3M55 143.2v2.3M55 152.6v2.3M64.4 143.2v2.3M106.8 145.5v-2.3h11.7v2.3M118.5 152.6v2.3h-23.5M177.3 140.9v9.3M184.4 150.2v14.1"/>
<path d="M184.4 157.3h4.7M219.6 143.2h11.8M224.3 159.6h7.1M36.2 176.1h7.1v2.3M69.1 176.1h7.1v2.3M90.3 176.1h9.4M177.3 164.3v9.4M231.4 164.3v2.4h-7.1M43.3 185.5v2.3h-7.1M76.2 185.5v2.3h-7.1M90.3 183.1h9.4"/>
</g>
<g fill="none" stroke="#800000" stroke-width=".23">
<path d="M135 84.5h.9M135 96.2h.9M160.9 105.6h.9M160.9 117.4h.9M61.1 124.4h1M61.1 136.2h1M118.5 124.4h1M118.5 136.2h1M259.6 138.5h1M25.9 143.2h.9M25.9 154.9h.9M118.5 143.2h1"/>
<path d="M118.5 154.9h1M189.1 157.3h.9M190 156.6l1.4 .7-1.4 .7zM218.7 143.2h.9M218.7 147.9h.9M223.4 159.6h.9M247.9 143.2h.9M247.9 147.9h.9M247.9 159.6h.9M90.3 175.1v1M223.6 167.6h1.5l-.8 1.4zM224.3 166.7v.9"/>
<path d="M247.9 164.3h.9M89.6 184.1h1.4l-.7 1.4zM90.3 183.1v1"/>
</g>
<g fill="#800000" stroke="#800000" stroke-width=".21">
<circle cx="95" cy="44.6" r=".47"/>
<circle cx="95" cy="32.8" r=".47"/>
<circle cx="95" cy="56.3" r=".47"/>
<circle cx="95" cy="105.6" r=".47"/>
<circle cx="106.8" cy="32.8" r=".47"/>
<circle cx="106.8" cy="56.3" r=".47"/>
<circle cx="118.5" cy="68" r=".47"/>
<circle cx="106.8" cy="44.6" r=".47"/>
<circle cx="146.7" cy="32.8" r=".47"/>
<circle cx="137.3" cy="56.3" r=".47"/>
<circle cx="137.3" cy="44.6" r=".47"/>
<circle cx="137.3" cy="32.8" r=".47"/>
<circle cx="130.3" cy="68" r=".47"/>
<circle cx="118.5" cy="56.3" r=".47"/>
<circle cx="118.5" cy="44.6" r=".47"/>
<circle cx="130.3" cy="79.8" r=".47"/>
<circle cx="158.5" cy="44.6" r=".47"/>
<circle cx="146.7" cy="44.6" r=".47"/>
<circle cx="125.6" cy="44.6" r=".47"/>
<circle cx="106.8" cy="105.6" r=".47"/>
<circle cx="106.8" cy="84.5" r=".47"/>
<circle cx="106.8" cy="117.4" r=".47"/>
<circle cx="137.3" cy="117.4" r=".47"/>
<circle cx="160.9" cy="117.4" r=".47"/>
<circle cx="160.9" cy="105.6" r=".47"/>
<circle cx="125.6" cy="117.4" r=".47"/>
<circle cx="137.3" cy="105.6" r=".47"/>
<circle cx="151.4" cy="105.6" r=".47"/>
<circle cx="151.4" cy="117.4" r=".47"/>
<circle cx="118.5" cy="136.2" r=".47"/>
<circle cx="106.8" cy="136.2" r=".47"/>
<circle cx="118.5" cy="124.4" r=".47"/>
<circle cx="106.8" cy="124.4" r=".47"/>
<circle cx="106.8" cy="143.2" r=".47"/>
<circle cx="106.8" cy="154.9" r=".47"/>
<circle cx="73.8" cy="124.4" r=".47"/>
<circle cx="73.8" cy="136.2" r=".47"/>
<circle cx="245.5" cy="35.2" r=".47"/>
<circle cx="182" cy="84.5" r=".47"/>
<circle cx="182" cy="96.2" r=".47"/>
<circle cx="26.8" cy="154.9" r=".47"/>
<circle cx="73.8" cy="154.9" r=".47"/>
<circle cx="64.4" cy="154.9" r=".47"/>
<circle cx="26.8" cy="143.2" r=".47"/>
<circle cx="73.8" cy="143.2" r=".47"/>
<circle cx="64.4" cy="143.2" r=".47"/>
<circle cx="55" cy="143.2" r=".47"/>
<circle cx="45.6" cy="143.2" r=".47"/>
<circle cx="36.2" cy="143.2" r=".47"/>
<circle cx="36.2" cy="154.9" r=".47"/>
<circle cx="45.6" cy="154.9" r=".47"/>
<circle cx="55" cy="154.9" r=".47"/>
<circle cx="62.1" cy="124.4" r=".47"/>
<circle cx="62.1" cy="136.2" r=".47"/>
<circle cx="118.5" cy="143.2" r=".47"/>
<circle cx="118.5" cy="154.9" r=".47"/>
<circle cx="245.5" cy="56.3" r=".47"/>
<circle cx="245.5" cy="75.1" r=".47"/>
<circle cx="245.7" cy="92.9" r=".47"/>
<circle cx="245.7" cy="111.7" r=".47"/>
<circle cx="245.7" cy="130.5" r=".47"/>
<circle cx="247.9" cy="143.2" r=".47"/>
<circle cx="224.3" cy="159.6" r=".47"/>
<circle cx="224.3" cy="166.7" r=".47"/>
<circle cx="158.5" cy="32.8" r=".47"/>
<circle cx="43.3" cy="176.1" r=".47"/>
<circle cx="36.2" cy="176.1" r=".47"/>
<circle cx="36.2" cy="187.8" r=".47"/>
<circle cx="69.1" cy="187.8" r=".47"/>
<circle cx="76.2" cy="176.1" r=".47"/>
<circle cx="69.1" cy="176.1" r=".47"/>
<circle cx="90.3" cy="176.1" r=".47"/>
<circle cx="90.3" cy="183.1" r=".47"/>
<circle cx="135" cy="84.5" r=".47"/>
<circle cx="120.9" cy="84.5" r=".47"/>
<circle cx="127.9" cy="84.5" r=".47"/>
<circle cx="120.9" cy="96.2" r=".47"/>
<circle cx="135" cy="96.2" r=".47"/>
<circle cx="127.9" cy="96.2" r=".47"/>
<circle cx="177.3" cy="140.8" r=".47"/>
<circle cx="177.3" cy="150.2" r=".47"/>
<circle cx="177.3" cy="164.3" r=".47"/>
<circle cx="177.3" cy="173.7" r=".47"/>
<circle cx="184.4" cy="157.3" r=".47"/>
</g>
<path d="M175 145.5v23.5h11.7v-23.5h-11.7" fill="none" stroke="#00f" stroke-width=".21" stroke-dasharray=".4 .4 .4 .4 .4 .4 .4 .4" stroke-linecap="butt"/>
<text font-size="4.2" fill="#000080" x="203.2" y="177.4">SPF-11KW(380V)-DB1</text>
<text font-size="3.4" fill="#000080" x="254.9" y="88.3">7MBP50RA120</text>
<g font-size="2.5" fill="#000080">
<text x="219.6" y="184.8">http://liheming.jimdo.com</text>
<text x="266.7" y="184.8">V1.0</text>
</g>
<g font-size="2.1">
<text x="46.1" y="21.7">1</text>
<text x="113.6" y="21.7">2</text>
<text x="181.1" y="21.7">3</text>
<text x="248.6" y="21.7">4</text>
<text x="114" y="32.3">1</text>
<text x="120" y="33.5">Vin</text>
<text x="127.3" y="33.5">Vout</text>
<text x="136.1" y="32.3">3</text>
<text x="235.2" y="31.1">1</text>
<text x="235.2" y="33.5">2</text>
<text x="235.2" y="35.7">3</text>
<text x="240.8" y="35.7">6</text>
<text x="240.8" y="33.5">7</text>
<text x="240.8" y="31.1">8</text>
<text x="126.3" y="38.5" transform="rotate(-90 126.3 38.5)">GND</text>
<text x="235.2" y="38.1">4</text>
<text x="240.8" y="38.1">5</text>
<text x="14.3" y="42.8">D</text>
<text x="125.1" y="44.5" transform="rotate(-90 125.1 44.5)">2</text>
<text x="280.1" y="42.8">D</text>
<text x="235.2" y="49.9">1</text>
<text x="235.2" y="52.2">2</text>
<text x="240.8" y="52.2">7</text>
<text x="240.8" y="49.9">8</text>
<text x="235.2" y="54.5">3</text>
<text x="235.2" y="56.9">4</text>
<text x="240.8" y="56.9">5</text>
<text x="240.8" y="54.5">6</text>
<text x="235.2" y="68.7">1</text>
<text x="235.2" y="71">2</text>
<text x="240.8" y="71">7</text>
<text x="240.8" y="68.7">8</text>
<text x="235.2" y="73.3">3</text>
<text x="235.2" y="75.7">4</text>
<text x="240.8" y="75.7">5</text>
<text x="240.8" y="73.3">6</text>
<text x="14.3" y="87.5">C</text>
<text x="235.4" y="86.5">1</text>
<text x="235.4" y="88.8">2</text>
<text x="241" y="88.8">7</text>
<text x="241" y="86.5">8</text>
<text x="280.1" y="87.5">C</text>
<text x="235.4" y="91.2">3</text>
<text x="235.4" y="93.6">4</text>
<text x="241" y="93.6">5</text>
<text x="241" y="91.2">6</text>
<text x="114" y="105.1">1</text>
<text x="120" y="106.2">Vin</text>
<text x="127.3" y="106.2">Vout</text>
<text x="136.1" y="105.1">3</text>
<text x="235.4" y="105.3">1</text>
<text x="235.4" y="107.6">2</text>
<text x="241" y="107.6">7</text>
<text x="241" y="105.3">8</text>
<text x="126.3" y="111.3" transform="rotate(-90 126.3 111.3)">GND</text>
<text x="235.4" y="110">3</text>
<text x="235.4" y="112.4">4</text>
<text x="241" y="112.4">5</text>
<text x="241" y="110">6</text>
<text x="125.1" y="117.4" transform="rotate(-90 125.1 117.4)">2</text>
<text x="235.4" y="124.1">1</text>
<text x="241" y="124.1">8</text>
<text x="235.4" y="126.4">2</text>
<text x="235.4" y="128.8">3</text>
<text x="235.4" y="131.2">4</text>
<text x="241" y="131.2">5</text>
<text x="241" y="128.8">6</text>
<text x="241" y="126.4">7</text>
<text x="14.3" y="132.1">B</text>
<text x="280.1" y="132.1">B</text>
<text x="14.3" y="176.7">A</text>
<text x="197.3" y="175.5">Title</text>
<text x="280.1" y="176.7">A</text>
<text x="197.3" y="182.6">Size</text>
<text x="209" y="182.6">Number</text>
<text x="256.1" y="182.6">Revision</text>
<text x="197.3" y="189.6">Date:</text>
<text x="197.3" y="192">File:</text>
<text x="198.5" y="186.1">A4</text>
<text x="207.9" y="189.6">6-Jan-2012</text>
<text x="207.9" y="192">D:\变频器\tu20111110\日本变频器图纸.ddb</text>
<text x="244.3" y="189.6">Sheet</text>
<text x="244.3" y="192">Drawn By:</text>
<text x="250.9" y="189.6">of</text>
<text x="46.1" y="195.5">1</text>
<text x="113.6" y="195.5">2</text>
<text x="181.1" y="195.5">3</text>
<text x="248.6" y="195.5">4</text>
</g>
<g font-size="2.1" fill="#800000">
<text x="94.3" y="29.9">A D5</text>
<text x="244.3" y="27.5">V+</text>
<text x="22.8" y="33.5">P</text>
<text x="161.3" y="33.5">+12V</text>
<text x="181.5" y="34.6">P</text>
<text x="214" y="35.7">G1'</text>
<text x="248.3" y="35.7">G1</text>
<text x="22.6" y="40.5">X</text>
<text x="243.8" y="41.7">VU-</text>
<text x="244.3" y="46.3">V+</text>
<text x="140.1" y="56.9">+5V</text>
<text x="214" y="54.5">G3'</text>
<text x="248.3" y="56.9">G3</text>
<text x="243.8" y="60.5">VV-</text>
<text x="244.3" y="65.1">V+</text>
<text x="133.1" y="68.7">V1</text>
<text x="214" y="73.3">G5'</text>
<text x="248.3" y="75.7">G5</text>
<text x="243.7" y="79.2">VW-</text>
<text x="244.6" y="83">V+</text>
<text x="64.9" y="87.5">+5V</text>
<text x="137.8" y="85.1">V2</text>
<text x="214.2" y="91.2">G2'</text>
<text x="248.6" y="93.6">G2</text>
<text x="137.8" y="96.9">24G</text>
<text x="244.6" y="101.8">V+</text>
<text x="244.8" y="97">V-</text>
<text x="163.7" y="106.2">+24V</text>
<text x="214.2" y="110">G4'</text>
<text x="248.6" y="112.4">G4</text>
<text x="163.7" y="118">24G</text>
<text x="244.8" y="115.8">V-</text>
<text x="54.8" y="125">VW+</text>
<text x="121.3" y="125">VU+</text>
<text x="244.6" y="120.6">V+</text>
<text x="214.2" y="128.8">G6'</text>
<text x="248.6" y="131.2">G6</text>
<text x="55.3" y="136.8">VW-</text>
<text x="121.3" y="136.8">VU-</text>
<text x="176.4" y="137.9">Us</text>
<text x="244.8" y="134.6">V-</text>
<text x="21.4" y="143.8">V+</text>
<text x="121.3" y="143.8">VV+</text>
<text x="213.3" y="143.8">+5V</text>
<text x="250.7" y="143.8">GB</text>
<text x="262.5" y="139.1">V+</text>
<text x="214" y="148.5">G7'</text>
<text x="250.7" y="148.5">V-</text>
<text x="21.8" y="155.5">V-</text>
<text x="121.3" y="155.5">VV-</text>
<text x="146.5" y="157.9">+12V</text>
<text x="219.2" y="160.3">SC</text>
<text x="250.7" y="160.3">V+</text>
<text x="250.7" y="164.9">IGBT-25</text>
<text x="88.2" y="173.2">+12V</text>
<text x="104.9" y="172">A</text>
<text x="39" y="174.3">+12V</text>
<text x="46.1" y="176.7">Iu</text>
<text x="72" y="174.3">+12V</text>
<text x="79" y="176.7">Iw</text>
<text x="146.5" y="176.7">+12V</text>
</g>
<g font-size="2.1" fill="#000080">
<text x="118.5" y="27.5">IC2</text>
<text x="118.5" y="29.9">7812</text>
<text x="233.8" y="27.5">PC1</text>
<text x="88" y="32.3">T1</text>
<text x="222" y="33.9">R35+5V</text>
<text x="29.1" y="36.7">C8</text>
<text x="29.1" y="39">103</text>
<text x="48.7" y="36.9">R15</text>
<text x="48.7" y="39.3">100K/5W</text>
<text x="79.2" y="36.9">R100</text>
<text x="79.2" y="39.3">100K</text>
<text x="97.1" y="36.9">DIODE</text>
<text x="109.1" y="39">C17</text>
<text x="109.1" y="41.4">120u/25V</text>
<text x="138" y="36.9">R24</text>
<text x="138" y="39.3">10K</text>
<text x="149.1" y="36.7">C18</text>
<text x="149.1" y="39">56u/25V</text>
<text x="160.9" y="39">C21</text>
<text x="160.9" y="41.4">104</text>
<text x="182.7" y="41.7">R4</text>
<text x="222" y="37.6">300R</text>
<text x="233.8" y="41.7">A4506V</text>
<text x="27.5" y="44">R11</text>
<text x="27.5" y="46.3">24R</text>
<text x="71.5" y="46.1">C9</text>
<text x="182.7" y="44">56K</text>
<text x="233.8" y="46.3">PC2</text>
<text x="48.7" y="48.7">R16</text>
<text x="48.7" y="51.1">100K/5W</text>
<text x="71.5" y="48.4">223</text>
<text x="79.2" y="48.7">R101</text>
<text x="79.2" y="51.1">100K</text>
<text x="97.1" y="53.4">D6</text>
<text x="109.1" y="50.8">C15</text>
<text x="109.1" y="53.2">2200u/10V</text>
<text x="119.2" y="48.7">R23</text>
<text x="119.2" y="51.1">10K</text>
<text x="123.2" y="53.6">L1</text>
<text x="139.7" y="50.8">C16</text>
<text x="139.7" y="53.2">1000u/10V</text>
<text x="182.7" y="53.4">R5</text>
<text x="222" y="52.7">R33+5V</text>
<text x="123.2" y="59">470uH</text>
<text x="182.7" y="55.7">56K</text>
<text x="222" y="56.4">300R</text>
<text x="55" y="60.5">HIC1</text>
<text x="57.4" y="65.1">9</text>
<text x="80.9" y="60.2">D100</text>
<text x="80.9" y="62.5">DIODE</text>
<text x="97.1" y="60.5">DIODE</text>
<text x="108.9" y="65.1">D4</text>
<text x="182.7" y="65.1">R6</text>
<text x="233.8" y="60.5">A4506V</text>
<text x="233.8" y="65.1">PC3</text>
<text x="36.2" y="69.6">C15</text>
<text x="36.2" y="71.9">47u/35V</text>
<text x="82" y="71.9">Q1</text>
<text x="97.4" y="66.7">R103</text>
<text x="97.4" y="70.5">10R</text>
<text x="120.9" y="71.9">C14</text>
<text x="182.7" y="67.5">56K</text>
<text x="222" y="71.5">R38+5V</text>
<text x="82" y="74.3">K2225</text>
<text x="108.9" y="72.2">DIODE</text>
<text x="120.9" y="74.3">100u/10V</text>
<text x="131" y="72.2">R22</text>
<text x="131" y="74.5">10K</text>
<text x="182.7" y="76.9">R7</text>
<text x="222" y="75.2">300R</text>
<text x="72.2" y="81.5">R13</text>
<text x="72.2" y="83.9">0.22R</text>
<text x="97.1" y="81.5">D2</text>
<text x="182.7" y="79.2">56K</text>
<text x="233.8" y="79.2">A4506V</text>
<text x="234" y="83">PC4</text>
<text x="47.8" y="88.4">ZD3</text>
<text x="97.1" y="88.6">DIODE</text>
<text x="109.1" y="88.4">C13</text>
<text x="121.6" y="88.6">R20</text>
<text x="128.6" y="88.6">R107</text>
<text x="135.7" y="88.6">R108</text>
<text x="182.7" y="88.6">R8</text>
<text x="222.2" y="89.3">R36+5V</text>
<text x="36.2" y="95.4">D101</text>
<text x="46.3" y="95.7">R102</text>
<text x="57.4" y="90.9">1</text>
<text x="109.1" y="90.7">330u/35V</text>
<text x="121.6" y="90.9">10K</text>
<text x="128.6" y="90.9">1.5K</text>
<text x="135.7" y="90.9">1.5K</text>
<text x="182.7" y="90.9">47K</text>
<text x="195.7" y="95.4">CHARGE</text>
<text x="200.3" y="93.1">LD1</text>
<text x="222.2" y="93.1">300R</text>
<text x="36.2" y="97.8">DIODE</text>
<text x="46.3" y="98">750R</text>
<text x="75.9" y="100.3">D1</text>
<text x="118.5" y="100.3">IC1</text>
<text x="234" y="97">A4506V</text>
<text x="234" y="101.8">PC5</text>
<text x="57.4" y="107.2">C100</text>
<text x="75.9" y="107.4">DIODE</text>
<text x="97.1" y="102.7">D3</text>
<text x="118.5" y="102.7">7824</text>
<text x="57.4" y="109.5">47u/35V</text>
<text x="97.1" y="109.7">DIODE</text>
<text x="109.1" y="111.9">C11</text>
<text x="139.7" y="111.9">C12</text>
<text x="153.8" y="111.9">C101</text>
<text x="161.5" y="109.7">R21</text>
<text x="161.5" y="112.1">10K</text>
<text x="222.2" y="108.1">R37+5V</text>
<text x="222.2" y="111.9">300R</text>
<text x="109.1" y="114.2">330u/35V</text>
<text x="139.7" y="114.2">150u/35V</text>
<text x="153.8" y="114.2">474</text>
<text x="234" y="115.8">A4506V</text>
<text x="75.9" y="121.5">D13</text>
<text x="97.1" y="121.5">D11</text>
<text x="234" y="120.6">PC6</text>
<text x="64.4" y="130.7">C47</text>
<text x="75.9" y="128.5">DIODE</text>
<text x="76.2" y="130.7">C43</text>
<text x="97.1" y="128.5">DIODE</text>
<text x="109.1" y="130.7">C41</text>
<text x="120.9" y="130.7">C45</text>
<text x="222.2" y="126.9">R50+5V</text>
<text x="222.2" y="130.7">300R</text>
<text x="64.4" y="133">104</text>
<text x="76.2" y="133">150u/25V</text>
<text x="109.1" y="133">150u/25V</text>
<text x="120.9" y="133">104</text>
<text x="234" y="134.6">A4506V</text>
<text x="250.2" y="137.3">R50</text>
<text x="75.9" y="140.3">D14</text>
<text x="97.1" y="140.3">D12</text>
<text x="179.7" y="139.5">R115</text>
<text x="179.7" y="143.4">10K</text>
<text x="238.3" y="141">PC7</text>
<text x="250.2" y="141">4.7K</text>
<text x="29.1" y="149.5">C48</text>
<text x="38.6" y="149.5">C49</text>
<text x="48" y="149.5">C50</text>
<text x="57.4" y="149.5">C51</text>
<text x="75.9" y="147.3">DIODE</text>
<text x="97.1" y="147.3">DIODE</text>
<text x="109.1" y="149.5">C42</text>
<text x="120.9" y="149.5">C46</text>
<text x="222" y="146.7">R32</text>
<text x="29.1" y="151.8">CAP</text>
<text x="38.6" y="151.8">CAP</text>
<text x="48" y="151.8">CAP</text>
<text x="57.4" y="151.8">104</text>
<text x="66.8" y="151.8">C58</text>
<text x="66.8" y="154.1">10u/25V</text>
<text x="76.2" y="151.8">C44</text>
<text x="76.2" y="154.1">150u/25V</text>
<text x="109.1" y="151.8">150u/25V</text>
<text x="120.9" y="151.8">104</text>
<text x="158.5" y="154.4">9</text>
<text x="189.1" y="154.4">BC1</text>
<text x="222" y="150.4">560R</text>
<text x="238.3" y="151.3">2561</text>
<text x="235.9" y="157.4">PC11</text>
<text x="29.1" y="166.1">DCCT1</text>
<text x="62.1" y="166.1">DCCT2</text>
<text x="163.2" y="163.8">IC3</text>
<text x="163.2" y="166.1">uPC358HA</text>
<text x="226.7" y="163.5">C40</text>
<text x="226.7" y="165.9">104</text>
<text x="235.9" y="167.7">2561</text>
<text x="111.3" y="168.5">D8</text>
<text x="123.2" y="170.1">R26</text>
<text x="123.2" y="173.8">10R</text>
<text x="135" y="170.1">R27</text>
<text x="135" y="173.8">22K</text>
<text x="167.6" y="170.8">D9</text>
<text x="111.3" y="175.5">DIODE</text>
<text x="135" y="177.6">C20</text>
<text x="167.6" y="177.9">DIODE</text>
<text x="36.9" y="180.2">R41</text>
<text x="36.9" y="182.6">10K</text>
<text x="45.6" y="182.3">C28</text>
<text x="45.6" y="184.7">104</text>
<text x="69.8" y="180.2">R40</text>
<text x="69.8" y="182.6">10K</text>
<text x="78.6" y="182.3">C27</text>
<text x="78.6" y="184.7">104</text>
<text x="92.6" y="180">C29</text>
<text x="92.6" y="182.3">104</text>
<text x="102" y="180">C30</text>
<text x="102" y="182.3">104</text>
<text x="135" y="180">474</text>
<text x="156.1" y="184.2">R28</text>
<text x="158.5" y="180.2">1</text>
<text x="156.1" y="188">1.8K</text>
<text x="266.7" y="192">李和明</text>
<text x="266.7" y="189.6">1/2</text>
</g>
</svg>
